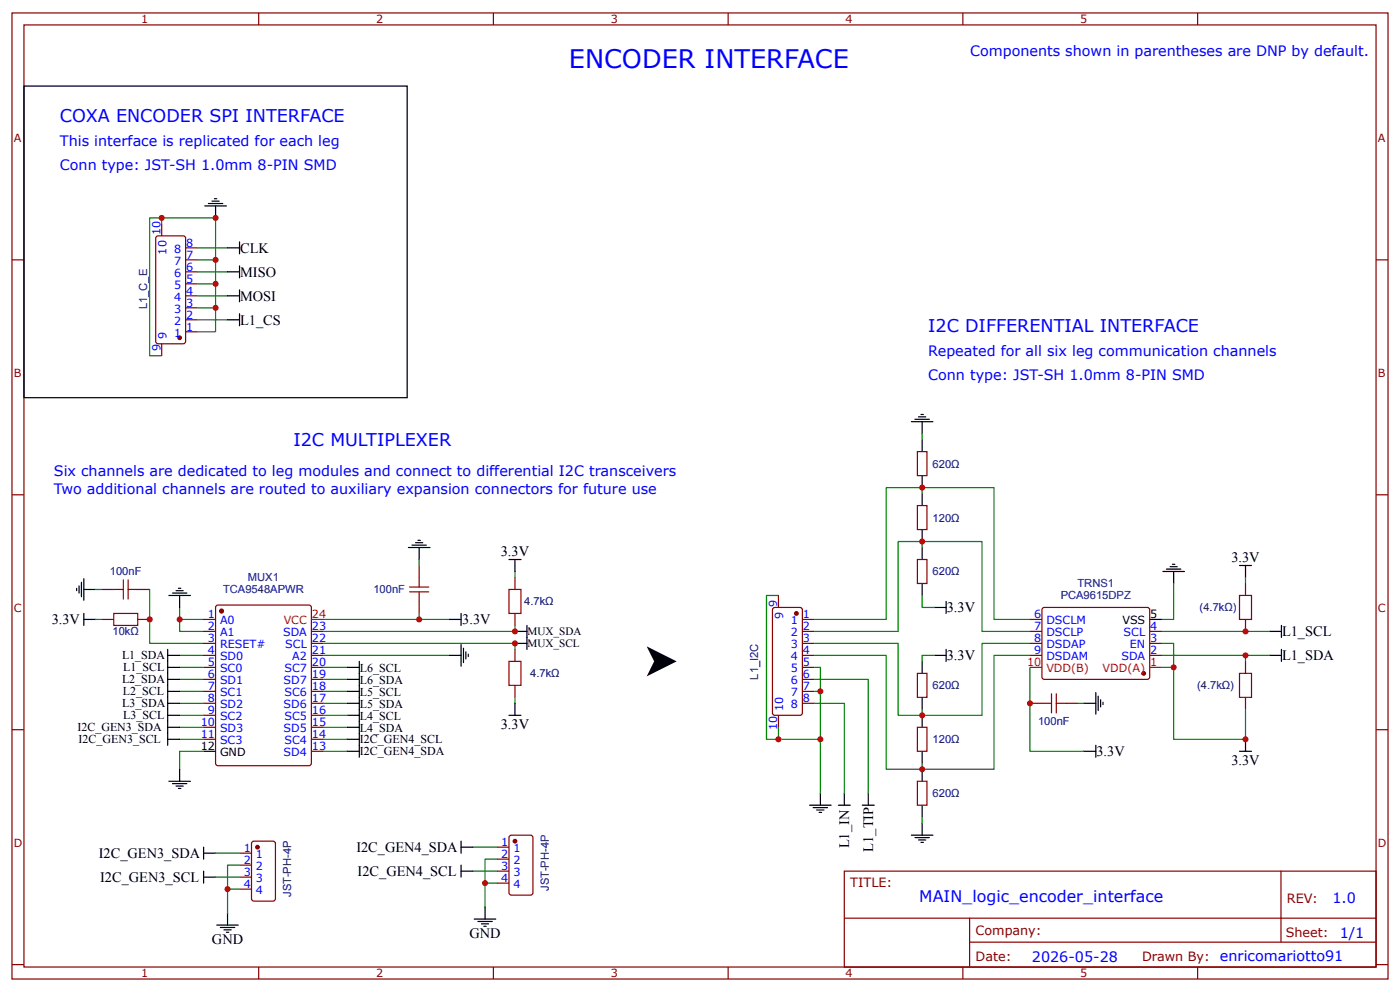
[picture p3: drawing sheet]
<svg xmlns="http://www.w3.org/2000/svg" width="309mm" height="219mm" viewBox="0 0 309 219" stroke-linecap="round" stroke-linejoin="round" font-family="sans-serif">
<g fill="none" stroke="#800" stroke-width=".26">
<path d="M2.6 2.9h304.1v213.2h-304.1zM5.3 5.5h298.7v208h-298.7zM57.1 2.9v2.6M109 2.9v2.6M160.9 2.9v2.6M212.7 2.9v2.6M264.6 2.9v2.6M2.6 57.4h2.7M34.7 52.1h5.8l.4 .2 .1 .3v22.8l-.3 .4-.2 .1h-5.6l-.2-.1-.3-.4v-22.8zM35.7 49.4v2.7M41 57.4h2.7M41 54.7h2.7"/>
<path d="M304 57.4h2.7M35.7 75.9v2.6M41 73.2h2.7M41 70.6h2.7M41 67.9h2.7M41 65.3h2.7M41 62.7h2.7M41 60h2.7M202.7 99.7h2.1v5.3h-2.1zM2.6 109.2h2.7M202.7 111.6h2.1v5.3h-2.1zM304 109.2h2.7"/>
<path d="M22.5 136.7h2.6M22.5 130.1h2.6M30.4 136.7h2.7M30.4 130.1h2.7M45 139.4h2.6M45 136.7h2.6M47.9 133.6h20.4l.4 .2 .1 34.7-.3 .4-20.3 .1-.5-.2-.1-34.7zM68.8 139.4h2.6M92.6 124.8v2.7M92.6 132.8v2.6M113.8 127.5v2.6M113.8 135.4v2.7"/>
<path d="M170.7 134.4l.5-.3h5.5l.3 .1 .3 .4v22.8l-.3 .4-.3 .1h-5.5l-.3-.1-.2-.4zM172 131.4v2.7M177.3 139.4h2.6M177.3 136.7h2.6M202.7 123.5h2.1v5.3h-2.1zM227.5 139.4h2.7M227.5 136.7h2.7M230.3 134.4l.4-.3 23 .1 .3 .4-.1 15.1-.4 .3-23.1-.1-.2-.5zM254 139.4h2.6M275.2 128.8v2.6M275.2 136.7v2.7M45 144.7h2.6"/>
<path d="M45 142h2.6M45 147.3h2.6M45 150h2.6M45 152.6h2.6M45 155.3h2.6M45 157.9h2.6M68.8 144.7h2.6M68.8 142h2.6M68.8 147.3h2.6M68.8 150h2.6M68.8 152.6h2.6M68.8 155.3h2.6"/>
<path d="M68.8 157.9h2.6M113.8 143.4v2.6M113.8 151.3v2.6M172 157.9v2.6M177.3 144.7h2.6M177.3 142h2.6M177.3 147.3h2.6M177.3 150h2.6M177.3 152.6h2.6M177.3 155.3h2.6M202.7 148.6h2.1v5.3h-2.1zM227.5 144.7h2.7"/>
<path d="M227.5 142h2.7M227.5 155.3h2.7M235.5 155.3h2.6M254 144.7h2.6M254 142h2.6M275.2 146v2.6M275.2 153.9v2.7M2.6 161.1h2.7M45 160.5h2.6M45 163.2h2.6M68.8 160.5h2.6M68.8 163.2h2.6"/>
<path d="M68.8 165.8h2.6M202.7 172.5h2.1v5.2h-2.1zM202.7 160.5h2.1v5.3h-2.1zM304 161.1h2.7M52.9 188.3h2.7M52.9 191h2.7M52.9 193.6h2.7M52.9 196.3h2.7M55.8 185.8l4.5-.1 .5 .2 .1 12.5-.3 .4-4.5 .1-.5-.2v-12.5zM109.8 187h2.6M109.8 189.7h2.6M109.8 192.3h2.6"/>
<path d="M109.8 194.9h2.6M112.7 184.4h4.5l.5 .2v12.5l-.2 .4-4.5 .1-.5-.3-.1-12.4zM186.5 192.3h117.5v21.2h-117.5zM283 192.3v15.7M2.6 212.9h2.7M57.1 213.5v2.6M109 213.5v2.6M160.9 213.5v2.6M186.6 202.7h117.3M212.7 213.5v2.6M214.2 208h89.7M214.2 202.7v10.6"/>
<path d="M264.6 213.5v2.6M304 212.9h2.7"/>
</g>
<g fill="none" stroke="#000" stroke-width=".26">
<path d="M5.3 19h84.7v68.8h-84.7zM45.2 45.5h4.8M46 44.9h3.2M46.8 44.4h1.6M47.4 43.9h.5M47.6 45.5v2.6M50.3 54.7h2.6M52.9 53.4v2.6M52.9 58.7v2.6M50.3 70.6h2.6M50.3 65.3h2.6M50.3 60h2.6"/>
<path d="M52.9 64v2.6M52.9 69.3v2.6M201.3 93.1h4.8M202.1 92.6h3.2M202.9 92h1.6M203.5 91.5h.5M203.7 93.1v2.6M203.7 97v2.7M91.8 119.8h1.6M92.3 119.3h.6M203.7 105v2.6M203.7 109v2.6"/>
<path d="M203.7 116.9v2.6M16.9 129.9v.5M17.5 129.3v1.6M18 128.5v3.2M18.5 130.1h2.7M18.5 127.7v4.8M18.5 135.4v2.7M18.5 136.7h2.7M37.3 131.4h4.8M38.1 130.9h3.2M38.9 130.4h1.6M39.4 129.9h.6"/>
<path d="M39.7 131.4v2.7M90.2 120.9h4.8M91 120.3h3.2M92.6 120.9v2.6M99.2 136.7h2.7M101.9 135.4v2.7M112.4 123.5h2.7M113.8 139.4h2.6M113.8 123.5v2.7M116.4 138.1v5.3M203.7 120.9v2.6M203.7 128.8v2.6"/>
<path d="M206.4 134.1h2.6M209 132.8v2.6M254 136.7h2.6M256.9 126.2h4.8M257.7 125.6h3.2M258.5 125.1h1.6M259 124.6h.6M259.3 126.2v2.6M273.8 124.8h2.7M275.2 124.8v2.7M280.5 139.4h2.6M283.1 138.1v2.6"/>
<path d="M37 157.9h2.7M37 144.7h2.7M37 155.3h2.7M37 150h2.7M37 147.3h2.7M37 152.6h2.7M37 143.4v21.1M76.7 157.9h2.7M76.7 155.3h2.7M76.7 150h2.7M76.7 147.3h2.7M76.7 152.6h2.7"/>
<path d="M79.4 146v21.2M99.2 144.7h2.7M101.9 142.3v4.8M102.4 143.1v3.2M102.9 143.9v1.6M103.5 144.4v.5M112.4 157.9h2.7M113.8 155.3v2.6M113.8 142h2.6M203.7 146v2.6M203.7 153.9v2.7M203.7 157.9v2.6"/>
<path d="M206.4 144.7h2.6M209 143.4v2.6M239.4 155.3h2.7M242.1 152.9v4.7M242.6 153.7v3.1M243.2 154.5v1.6M243.7 155v.5M280.5 144.7h2.6M283.1 143.4v2.6M37 160.5h2.7M37 163.2h2.7M37.3 172.5h4.8"/>
<path d="M38.1 173h3.2M38.9 173.5h1.6M39.4 174h.6M39.7 169.8v2.7M45 165.8h2.6M76.7 165.8h2.7M76.7 160.5h2.7M76.7 163.2h2.7M178.9 177.7h4.7M179.7 178.3h3.1M180.4 178.8h1.6M181 179.3h.5"/>
<path d="M181.2 175.1v2.6M185.2 177.7h2.7M186.5 175.1v2.6M190.5 177.7h2.6M191.8 175.1v2.6M203.7 165.8v2.7M203.7 169.8v2.7M203.7 177.7v2.7M239.4 165.8h2.7M242.1 164.5v2.7M273.8 165.8h2.7M275.2 163.2v2.6"/>
<path d="M45 188.3h2.6M45 187v2.7M45 192.3v2.6M45 193.6h2.6M101.9 185.7v2.6M101.9 191v2.6M101.9 192.3h2.6M101.9 187h2.6M201.3 184.4h4.8M202.1 184.9h3.2M202.9 185.4h1.6M203.5 185.9h.5"/>
<path d="M203.7 181.7v2.7M47.9 204.2h4.8M48.7 204.7h3.2M49.5 205.3h1.6M50 205.8h.5M50.3 201.6v2.6M104.8 202.9h4.7M105.6 203.4h3.1M106.4 203.9h1.5M106.9 204.5h.5M107.2 200.2v2.7"/>
</g>
<g fill="none" stroke="#080" stroke-width=".26">
<path d="M35.7 48.1v1.3M43.7 57.4h3.9M43.7 54.7h6.6M43.7 73.2h3.9v-25.1h-14.5v30.4h2.6M43.7 62.7h3.9M43.7 65.3h6.6M43.7 60h6.6M43.7 70.6h6.6M43.7 67.9h3.9M203.7 95.7v1.3M203.7 107.6v1.4M203.7 119.5v1.4"/>
<path d="M21.2 130.1h1.3M21.2 136.7h1.3M33.1 130.1v11.9h11.9M39.7 136.7v2.7h5.3M39.7 134.1v2.6h5.3M71.4 136.7h27.8M92.6 123.5v1.3M92.6 135.4v1.3M113.8 138.1v1.3h-42.4M113.8 126.2v1.3M172 131.4h-2.7v31.8h11.9M179.9 139.4h18.5v-19.9h18.6v19.9h10.5"/>
<path d="M179.9 136.7h15.9v-29.1h23.8v29.1h7.9M203.7 131.4v2.7h2.7M256.6 139.4h23.9M259.3 128.8v7.9h-2.7M275.2 127.5v1.3M39.7 144.7h5.3M39.7 152.6h5.3M39.7 155.3h5.3M39.7 147.3h5.3M39.7 150h5.3M39.7 157.9h5.3M71.4 142h42.4v1.4"/>
<path d="M71.4 144.7h27.8M71.4 152.6h5.3M71.4 155.3h5.3M71.4 147.3h5.3M71.4 150h5.3M71.4 157.9h5.3M113.8 153.9v1.4M179.9 147.3h1.3v27.8M179.9 150h11.9v25.1M179.9 155.3h6.6v19.8M179.9 142h18.5v15.9h18.6v-15.9h10.5M179.9 144.7h15.9v25.1h23.8v-25.1h7.9"/>
<path d="M179.9 152.6h1.3M203.7 156.6v1.3M206.4 144.7h-2.7v1.3M227.5 147.3v18.5h11.9M238.1 155.3h1.3M256.6 147.3h2.7v15.9h15.9v-6.6M256.6 142h2.7v5.3M256.6 144.7h23.9M275.2 144.7v1.3M39.7 160.5h5.3M39.7 163.2h5.3M45 165.8h-5.3v4"/>
<path d="M71.4 160.5h5.3M71.4 165.8h5.3M71.4 163.2h5.3M172 160.5v2.7M203.7 168.5v1.3M47.6 188.3h5.3M47.6 193.6h5.3M52.9 196.3h-2.6v5.3M52.9 191h-2.6v5.3M104.5 192.3h5.3M104.5 187h5.3M109.8 189.7h-2.6v5.2"/>
<path d="M109.8 194.9h-2.6v5.3M203.7 180.4v1.3"/>
</g>
<g fill="none" stroke="#a00000" stroke-width=".26">
<path d="M25.1 135.4h5.3v2.7h-5.3zM25.1 130.1h2.2M27.3 128v4.2M28.3 130.1h2.1M28.3 128v4.2M90.5 130.7h4.2M90.5 129.6h4.2M92.6 127.5v2.1M92.6 130.7v2.1M112.4 130.1h2.7v5.3h-2.7zM273.8 131.4h2.7v5.3h-2.7zM112.4 146h2.7v5.3h-2.7z"/>
<path d="M230.2 155.3h2.1M232.3 153.1v4.3M233.4 155.3h2.1M233.4 153.1v4.3M273.8 148.6h2.7v5.3h-2.7z"/>
</g>
<g fill="#800" stroke="#800" stroke-width=".26">
<circle cx="252.7" cy="148.6" r=".4"/>
<circle cx="175.9" cy="135.4" r=".4"/>
<circle cx="48.9" cy="134.9" r=".4"/>
<circle cx="39.7" cy="74.6" r=".4"/>
<circle cx="113.8" cy="185.7" r=".4"/>
<circle cx="56.9" cy="187" r=".4"/>
</g>
<path d="M68.8 136.7h2.6M227.5 147.3h2.7M254 147.3h2.6" fill="none" stroke="#f00" stroke-width=".26"/>
<path d="M142.9 142.7l6.6 3.3-6.6 3.3 1.6-3.3z" fill="#000"/>
<g fill="#c00">
<circle cx="92.6" cy="136.7" r=".66"/>
<circle cx="113.8" cy="142" r=".66"/>
<circle cx="259.3" cy="147.3" r=".66"/>
<circle cx="275.2" cy="139.4" r=".66"/>
<circle cx="275.2" cy="144.7" r=".66"/>
<circle cx="275.2" cy="163.2" r=".66"/>
<circle cx="181.2" cy="152.6" r=".66"/>
<circle cx="181.2" cy="163.2" r=".66"/>
<circle cx="172" cy="163.2" r=".66"/>
<circle cx="227.5" cy="155.3" r=".66"/>
<circle cx="203.7" cy="157.9" r=".66"/>
<circle cx="203.7" cy="169.8" r=".66"/>
<circle cx="203.7" cy="119.5" r=".66"/>
<circle cx="203.7" cy="107.6" r=".66"/>
<circle cx="35.7" cy="48.1" r=".66"/>
<circle cx="33.1" cy="136.7" r=".66"/>
<circle cx="47.6" cy="67.9" r=".66"/>
<circle cx="47.6" cy="57.4" r=".66"/>
<circle cx="113.8" cy="139.4" r=".66"/>
<circle cx="39.7" cy="136.7" r=".66"/>
<circle cx="47.6" cy="62.7" r=".66"/>
<circle cx="47.6" cy="48.1" r=".66"/>
<circle cx="107.2" cy="194.9" r=".66"/>
<circle cx="50.3" cy="196.3" r=".66"/>
</g>
<text font-size="5.6" fill="#00f" x="125.7" y="15">ENCODER INTERFACE</text>
<g font-size="3.9" fill="#00f">
<text x="13.2" y="26.9">COXA ENCODER SPI INTERFACE</text>
<text x="205.1" y="73.2">I2C DIFFERENTIAL INTERFACE</text>
<text x="64.8" y="98.4">I2C MULTIPLEXER</text>
</g>
<text font-size="3.5" fill="#00f" x="203.1" y="199.1">MAIN_logic_encoder_interface</text>
<g font-size="3.2" fill="#00f">
<text x="214.3" y="12.4">Components shown in parentheses are DNP by default.</text>
<text x="13.2" y="32.2">This interface is replicated for each leg</text>
<text x="13.2" y="37.5">Conn type: JST-SH 1.0mm 8-PIN SMD</text>
<text x="205.1" y="78.5">Repeated for all six leg communication channels</text>
<text x="205.1" y="83.8">Conn type: JST-SH 1.0mm 8-PIN SMD</text>
<text x="11.9" y="105">Six channels are dedicated to leg modules and connect to differential I2C transceivers</text>
<text x="11.9" y="109">Two additional channels are routed to auxiliary expansion connectors for future use</text>
<text x="294.4" y="199.2">1.0</text>
<text x="296" y="207">1/1</text>
<text x="228" y="212.3">2026-05-28</text>
<text x="269.5" y="212.2">enricomariotto91</text>
</g>
<g font-size="3.2">
<text x="53" y="55.8">CLK</text>
<text x="53" y="61.1">MISO</text>
<text x="53" y="71.6">L1_CS</text>
<text x="53" y="66.4">MOSI</text>
<text x="110.6" y="122.7">3.3V</text>
<text x="272" y="124">3.3V</text>
<text x="11.4" y="137.8">3.3V</text>
<text x="102.1" y="137.8">3.3V</text>
<text x="209.2" y="135.2">3.3V</text>
<text x="283.2" y="140.4">L1_SCL</text>
<text x="209.2" y="145.8">3.3V</text>
<text x="283.2" y="145.7">L1_SDA</text>
<text x="110.6" y="160.9">3.3V</text>
<text x="242.2" y="166.9">3.3V</text>
<text x="272" y="168.8">3.3V</text>
<text x="21.8" y="189.4">I2C_GEN3_SDA</text>
<text x="78.7" y="188.1">I2C_GEN4_SDA</text>
<text x="187.6" y="187.3" transform="rotate(-90 187.6 187.3)">L1_IN</text>
<text x="192.9" y="188" transform="rotate(-90 192.9 188)">L1_TIP</text>
<text x="22.1" y="194.7">I2C_GEN3_SCL</text>
<text x="79" y="193.4">I2C_GEN4_SCL</text>
<text x="46.8" y="208.4">GND</text>
<text x="103.7" y="207.1">GND</text>
</g>
<g font-size="2.8" fill="#800">
<text x="187.9" y="195.7">TITLE:</text>
<text x="284.3" y="199.2">REV:</text>
<text x="215.5" y="206.4">Company:</text>
<text x="284.1" y="206.9">Sheet:</text>
<text x="215.5" y="212.1">Date:</text>
<text x="252.3" y="212.2">Drawn By:</text>
</g>
<g font-size="2.6">
<text x="27" y="145.6">L1_SDA</text>
<text x="27.2" y="148.2">L1_SCL</text>
<text x="79.5" y="148.2">L6_SCL</text>
<text x="27" y="150.9">L2_SDA</text>
<text x="27.2" y="153.5">L2_SCL</text>
<text x="79.5" y="150.9">L6_SDA</text>
<text x="79.5" y="153.5">L5_SCL</text>
<text x="17.1" y="161.5">I2C_GEN3_SDA</text>
<text x="27" y="156.1">L3_SDA</text>
<text x="27.2" y="158.8">L3_SCL</text>
<text x="79.5" y="158.8">L4_SCL</text>
<text x="79.5" y="156.2">L5_SDA</text>
<text x="79.5" y="161.5">L4_SDA</text>
<text x="17.3" y="164.1">I2C_GEN3_SCL</text>
<text x="79.5" y="164.1">I2C_GEN4_SCL</text>
<text x="79.5" y="166.8">I2C_GEN4_SDA</text>
</g>
<g font-size="2.5" fill="#800">
<text x="31.2" y="5.1">1</text>
<text x="83.1" y="5.1">2</text>
<text x="134.9" y="5.1">3</text>
<text x="186.8" y="5.1">4</text>
<text x="238.7" y="5.1">5</text>
<text x="3" y="31.4">A</text>
<text x="304.4" y="31.4">A</text>
<text x="3" y="83.3">B</text>
<text x="304.4" y="83.3">B</text>
<text x="3" y="135.1">C</text>
<text x="304.4" y="135.1">C</text>
<text x="3" y="187">D</text>
<text x="304.4" y="187">D</text>
<text x="31.2" y="215.7">1</text>
<text x="83.1" y="215.7">2</text>
<text x="134.9" y="215.7">3</text>
<text x="186.8" y="215.7">4</text>
<text x="238.7" y="215.7">5</text>
</g>
<g font-size="2.5" fill="#00f">
<text x="35.5" y="51.9" transform="rotate(-90 35.5 51.9)">10</text>
<text x="36.8" y="56.2" transform="rotate(-90 36.8 56.2)">10</text>
<text x="38.5" y="58.4">7</text>
<text x="38.5" y="55.8">8</text>
<text x="41.1" y="59.7">6</text>
<text x="41.1" y="57.1">7</text>
<text x="41.1" y="54.5">8</text>
<text x="38.5" y="63.7">5</text>
<text x="38.5" y="61.1">6</text>
<text x="41.1" y="65">4</text>
<text x="41.1" y="62.4">5</text>
<text x="38.5" y="71.6">2</text>
<text x="38.5" y="69">3</text>
<text x="38.5" y="66.4">4</text>
<text x="41.1" y="70.3">2</text>
<text x="41.1" y="67.7">3</text>
<text x="35.5" y="77.6" transform="rotate(-90 35.5 77.6)">9</text>
<text x="36.8" y="74.9" transform="rotate(-90 36.8 74.9)">9</text>
<text x="38.5" y="74.3">1</text>
<text x="41.1" y="73">1</text>
<text x="45.9" y="136.5">1</text>
<text x="48.6" y="137.8">A0</text>
<text x="171.7" y="134" transform="rotate(-90 171.7 134)">9</text>
<text x="173" y="136.6" transform="rotate(-90 173 136.6)">9</text>
<text x="174.7" y="137.8">1</text>
<text x="177.4" y="136.5">1</text>
<text x="228.5" y="136.5">6</text>
<text x="231.2" y="137.8">DSCLM</text>
<text x="45.9" y="139.1">2</text>
<text x="45.9" y="141.8">3</text>
<text x="48.6" y="140.4">A1</text>
<text x="48.6" y="143.1">RESET#</text>
<text x="62.5" y="140.4">SDA</text>
<text x="63" y="143.1">SCL</text>
<text x="68.9" y="141.8">22</text>
<text x="68.9" y="139.1">23</text>
<text x="174.7" y="140.4">2</text>
<text x="174.7" y="143.1">3</text>
<text x="177.4" y="139.1">2</text>
<text x="177.4" y="141.8">3</text>
<text x="228.5" y="139.1">7</text>
<text x="228.5" y="141.8">8</text>
<text x="231.2" y="140.4">DSCLP</text>
<text x="231.2" y="143.1">DSDAP</text>
<text x="248.2" y="140.4">SCL</text>
<text x="249.6" y="143.1">EN</text>
<text x="254.1" y="141.8">3</text>
<text x="254.1" y="139.1">4</text>
<text x="45.9" y="144.4">4</text>
<text x="45.9" y="147.1">5</text>
<text x="45.9" y="149.7">6</text>
<text x="48.6" y="145.7">SD0</text>
<text x="48.6" y="148.4">SC0</text>
<text x="62.8" y="148.4">SC7</text>
<text x="64.6" y="145.7">A2</text>
<text x="68.9" y="149.7">19</text>
<text x="68.9" y="147.1">20</text>
<text x="68.9" y="144.4">21</text>
<text x="174.7" y="145.7">4</text>
<text x="174.7" y="148.4">5</text>
<text x="177.4" y="144.4">4</text>
<text x="177.4" y="147.1">5</text>
<text x="177.4" y="149.7">6</text>
<text x="228.5" y="144.4">9</text>
<text x="231.2" y="145.7">DSDAM</text>
<text x="247.7" y="145.7">SDA</text>
<text x="254.1" y="144.4">2</text>
<text x="45.9" y="152.3">7</text>
<text x="45.9" y="155">8</text>
<text x="48.6" y="151">SD1</text>
<text x="48.6" y="153.7">SC1</text>
<text x="62.7" y="151">SD7</text>
<text x="62.8" y="153.7">SC6</text>
<text x="68.9" y="155">17</text>
<text x="68.9" y="152.3">18</text>
<text x="174.7" y="151">6</text>
<text x="174.7" y="153.7">7</text>
<text x="177.4" y="152.3">7</text>
<text x="177.4" y="155">8</text>
<text x="44.4" y="160.3">10</text>
<text x="45.9" y="157.6">9</text>
<text x="48.6" y="156.3">SD2</text>
<text x="48.6" y="159">SC2</text>
<text x="48.6" y="161.6">SD3</text>
<text x="62.7" y="161.6">SD5</text>
<text x="62.7" y="156.3">SD6</text>
<text x="62.8" y="159">SC5</text>
<text x="68.9" y="160.3">15</text>
<text x="68.9" y="157.6">16</text>
<text x="171.7" y="161.2" transform="rotate(-90 171.7 161.2)">10</text>
<text x="173" y="156.9" transform="rotate(-90 173 156.9)">10</text>
<text x="174.7" y="156.3">8</text>
<text x="44.4" y="162.9">11</text>
<text x="48.6" y="164.3">SC3</text>
<text x="62.7" y="166.9">SD4</text>
<text x="62.8" y="164.3">SC4</text>
<text x="68.9" y="165.6">13</text>
<text x="68.9" y="162.9">14</text>
<text x="53.9" y="188.1">1</text>
<text x="53.9" y="190.7">2</text>
<text x="56.5" y="189.4">1</text>
<text x="110.7" y="186.7">1</text>
<text x="110.7" y="189.4">2</text>
<text x="113.4" y="188.1">1</text>
<text x="113.4" y="190.7">2</text>
<text x="53.9" y="193.4">3</text>
<text x="53.9" y="196">4</text>
<text x="56.5" y="192">2</text>
<text x="56.5" y="194.7">3</text>
<text x="56.5" y="197.3">4</text>
<text x="110.7" y="192">3</text>
<text x="110.7" y="194.7">4</text>
<text x="113.4" y="193.4">3</text>
<text x="113.4" y="196">4</text>
</g>
<g font-size="2.5" fill="#000080">
<text x="32.5" y="68.3" transform="rotate(-90 32.5 68.3)">L1_C_E</text>
<text x="206" y="103.2">620Ω</text>
<text x="206" y="115.1">120Ω</text>
<text x="24.3" y="127">100nF</text>
<text x="49.3" y="131">TCA9548APWR</text>
<text x="54.8" y="128.3">MUX1</text>
<text x="82.5" y="131">100nF</text>
<text x="206" y="127">620Ω</text>
<text x="238" y="129.7">TRNS1</text>
<text x="115.8" y="133.6">4.7kΩ</text>
<text x="234.3" y="132.3">PCA9615DPZ</text>
<text x="265" y="135">(4.7kΩ)</text>
<text x="24.9" y="140.2">10kΩ</text>
<text x="117.1" y="149.5">4.7kΩ</text>
<text x="167.5" y="150" transform="rotate(-90 167.5 150)">L1_I2C</text>
<text x="206" y="152.2">620Ω</text>
<text x="264.5" y="152.1">(4.7kΩ)</text>
<text x="229.3" y="160.1">100nF</text>
<text x="206" y="164.1">120Ω</text>
<text x="206" y="176">620Ω</text>
<text x="64.4" y="197.9" transform="rotate(-90 64.4 197.9)">JST-PH-4P</text>
<text x="121.2" y="196.6" transform="rotate(-90 121.2 196.6)">JST-PH-4P</text>
</g>
<g font-size="2.5" fill="#f00">
<text x="62.7" y="137.8">VCC</text>
<text x="68.9" y="136.5">24</text>
<text x="226.9" y="147.1">10</text>
<text x="231.2" y="148.4">VDD(B)</text>
<text x="243.6" y="148.4">VDD(A)</text>
<text x="254.1" y="147.1">1</text>
</g>
<g font-size="2.5">
<text x="248" y="137.8">VSS</text>
<text x="254.1" y="136.5">5</text>
<text x="116.5" y="140.2">MUX_SDA</text>
<text x="116.5" y="142.9">MUX_SCL</text>
<text x="44.4" y="165.6">12</text>
<text x="48.6" y="166.9">GND</text>
</g>
</svg>
